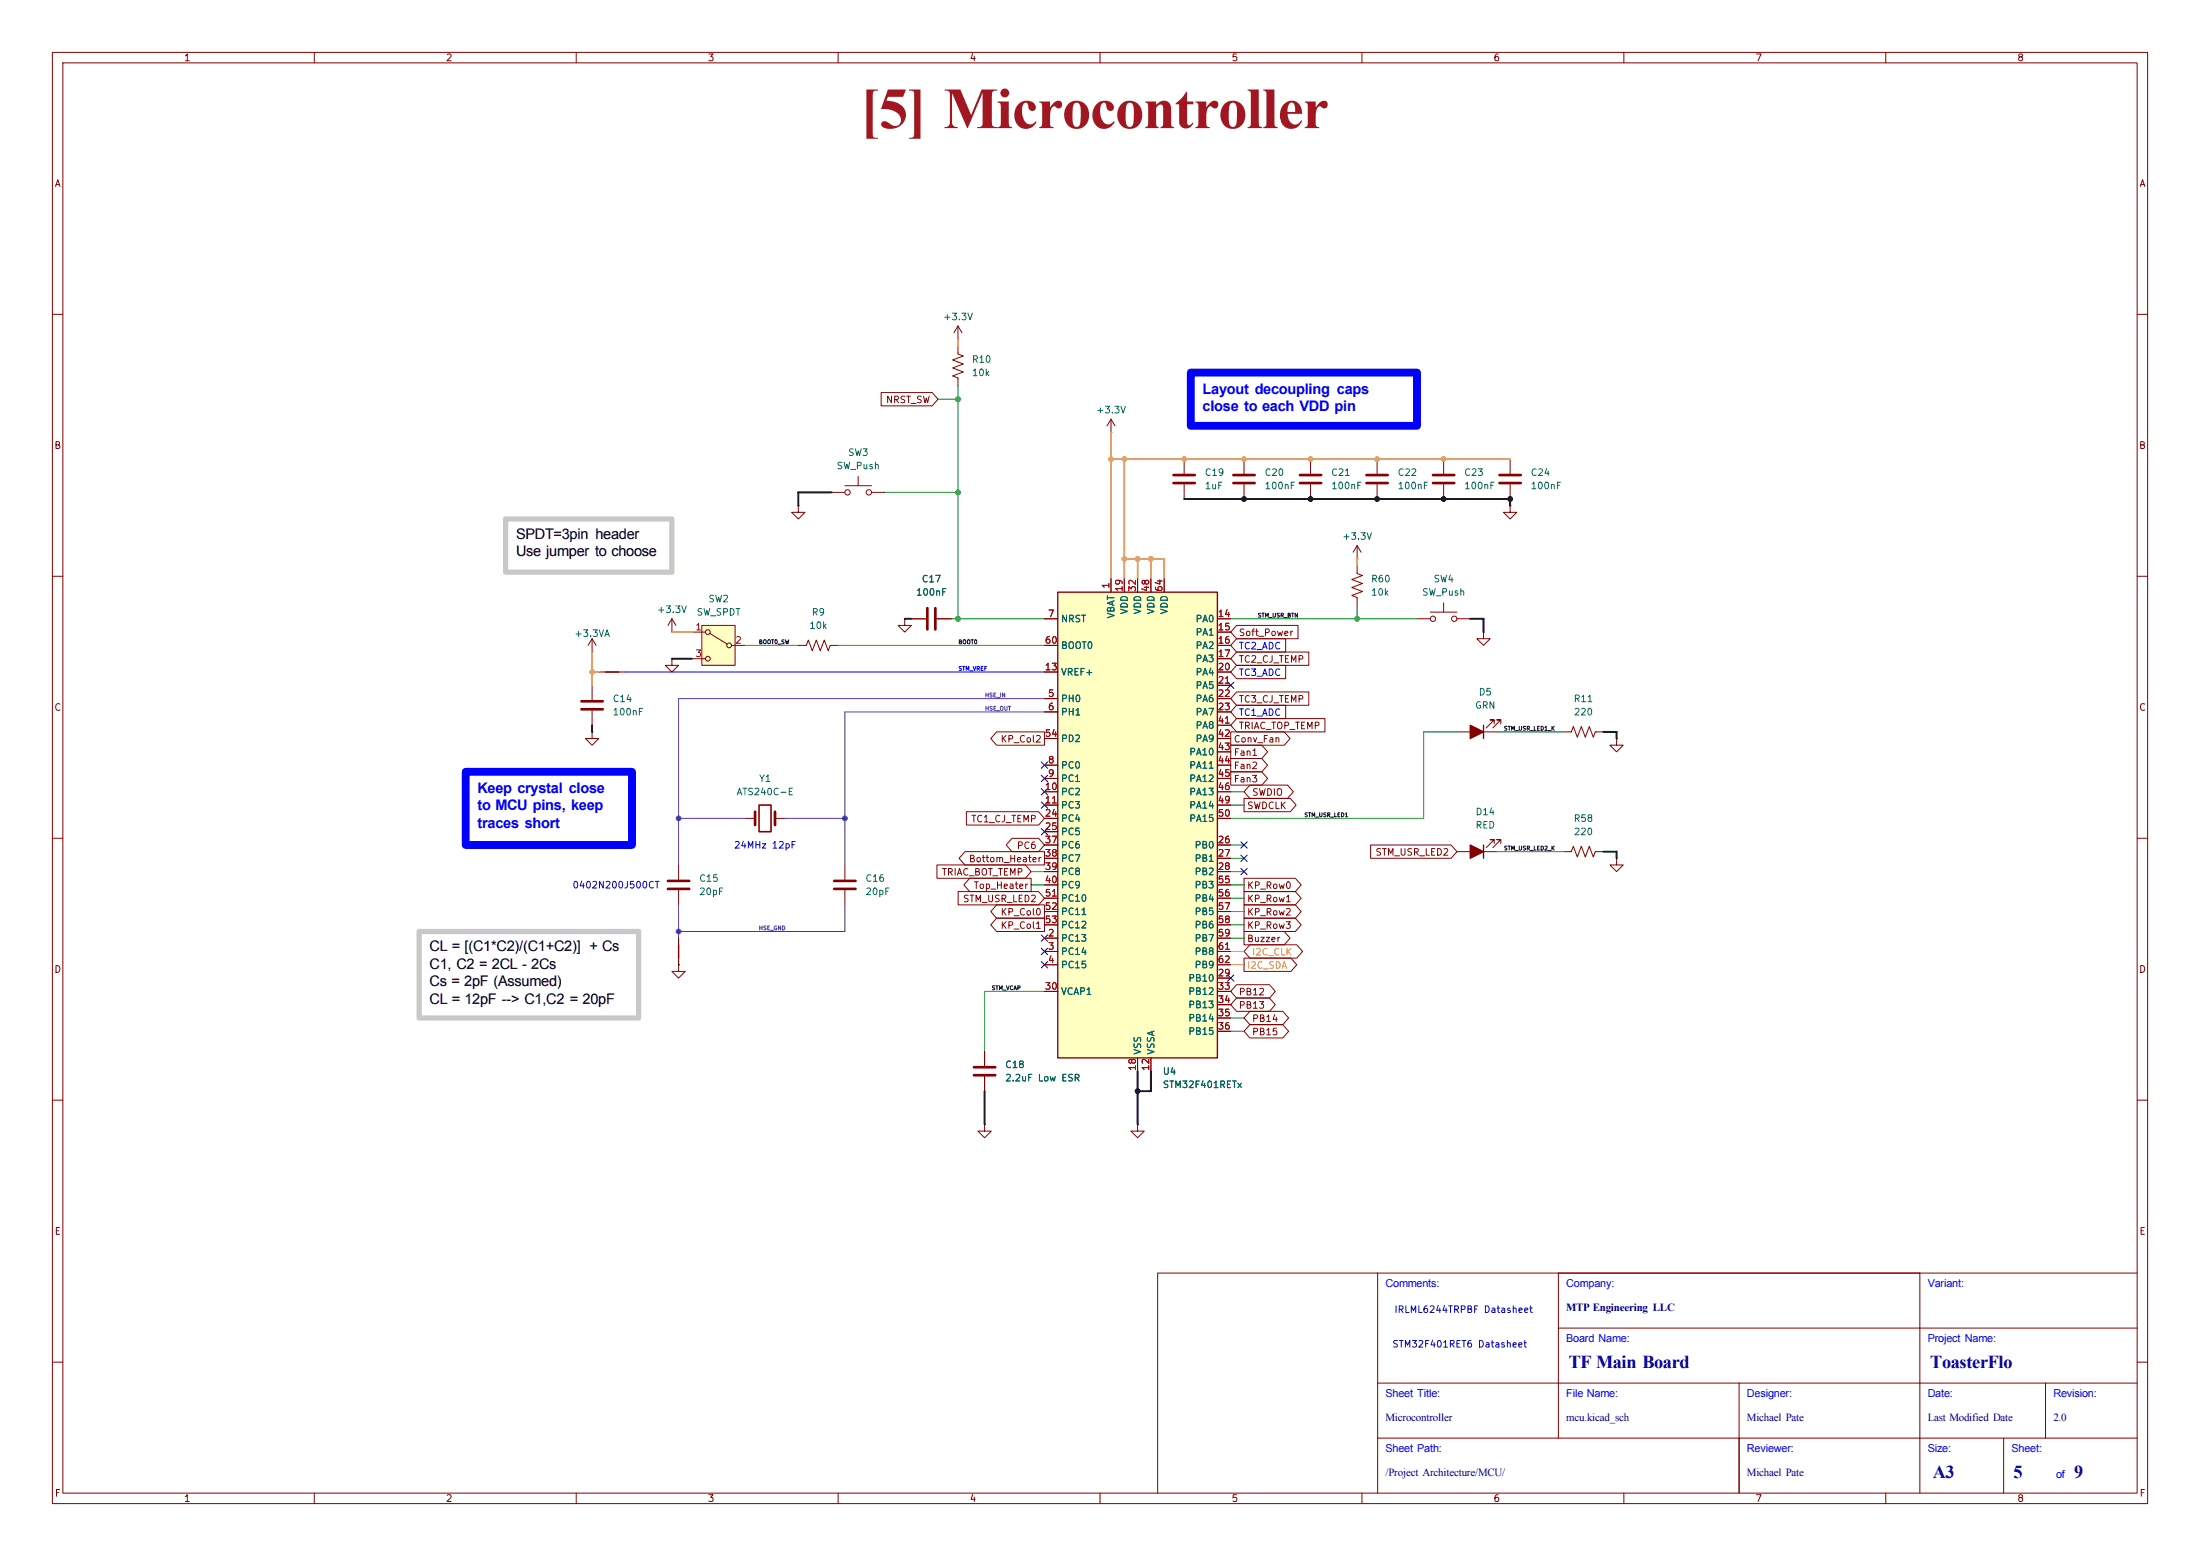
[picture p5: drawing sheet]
<svg xmlns="http://www.w3.org/2000/svg" width="420mm" height="297mm" viewBox="0 0 420 297" stroke-linecap="round" stroke-linejoin="round" font-family="sans-serif">
<g fill="none" stroke="#840000" stroke-width=".19">
<path d="M10 10h400v277h-400zM12 12h396v273h-396zM60 10v2M110 10v2M160 10v2M210 10v2M260 10v2M310 10v2M360 10v2M10 60h2M408 60h2M10 110h2"/>
<path d="M270.5 118.1h2.5M273 116.8h5.1M275.6 115.1v1.7M278.1 118.1h2.6M408 110h2M10 160h2M408 160h2M10 210h2M188 200.7v2.8M188 205.5v2.8M408 210h2M263 243v42"/>
<path d="M297.5 253.5h110.5M297.5 243v31.5M366.5 243v42M408 243h-187v42M10 260h2M263 274.5h145M263 264h145M332 264v21M382.5 274.5v10.5M390.5 264v10.5M408 260h2M60 285v2"/>
<path d="M110 285v2M160 285v2M210 285v2M260 285v2M310 285v2M360 285v2"/>
<circle cx="273.6" cy="118.1" r=".51"/>
<circle cx="277.6" cy="118.1" r=".51"/>
</g>
<path d="M185.9 203.7h4.1M185.9 205.2h4.1" fill="none" stroke="#840000" stroke-width=".51"/>
<path d="M201.9 113h30.5v88.9h-30.5z" fill="#ffffc2"/>
<path d="M201.9 113h30.5v88.9h-30.5zM115.6 128.3h2.5M283.2 138.4v2.6M129.5 180.3v2.6" fill="none" stroke="#840000" stroke-width=".25"/>
<g fill="none" stroke="#840000" stroke-width=".19">
<path d="M152.4 96.5v1.3h1.3l-1.3 1.3-1.3-1.3h1.3M152.4 96.5h.1M158.7 94h2.6M161.3 92.7h5.1M163.8 90.9v1.8M166.4 94h2.5M212.1 82.6h.1M212.1 80v2.6M212.1 80l-.8 1.3M212.1 80l.8 1.3M226.1 87.6v2.8M226.1 92.5v2.8"/>
<path d="M237.5 87.6v2.8M237.5 92.5v2.8M250.2 87.6v2.8M250.2 92.5v2.8M262.9 87.6v2.8M262.9 92.5v2.8M275.6 87.6v2.8M275.6 92.5v2.8M288.3 96.5v1.3h1.3l-1.3 1.3-1.3-1.3h1.3M288.3 96.5h.1M288.3 87.6v2.8M288.3 92.5v2.8"/>
<path d="M128.3 118.1l-.8 1.3M128.3 118.1l.7 1.3M128.3 118.1v2.6M199.4 118.1h2.5M212.1 110.5v2.5M214.6 110.5v2.5M217.2 110.5v2.5M219.7 110.5v2.5M222.2 110.5v2.5M232.4 118.1h2.5M259.1 106.7h.1M259.1 108v1.5l1 .4-2 .7 2 .8-2 .7 2 .8-2 .8 1 .3v1.6"/>
<path d="M259.1 104.1l-.8 1.3M259.1 104.1l.7 1.3M259.1 104.1v2.6M113 139.7v1.3h1.3l-1.3 1.2-1.2-1.2h1.2M113 139.7h.1M113 124.5h.1M113 121.9v2.6M113 130.8v2.8M113 135.6v2.8M113 121.9l-.7 1.3M113 121.9l.8 1.3M114.3 128.3h5.1"/>
<path d="M128.3 125.7v1.3h1.2l-1.2 1.3-1.3-1.3h1.3M128.3 125.7h.1M128.3 120.7h.1M152.4 123.2h1.5l.4-1 .8 2 .7-2 .8 2 .8-2 .7 2 .4-1h1.5M199.4 133.4h2.5M199.4 135.9h2.5M199.4 128.3h2.5M199.4 123.2h2.5M232.4 133.4h2.5M232.4 135.9h2.5M232.4 128.3h2.5M232.4 120.7h2.5"/>
<path d="M232.4 123.2h2.5M232.4 125.7h2.5M232.4 130.8h2.5M232.4 138.4h2.5M278.1 139.7h7.6M283.2 120.7v1.2h1.3l-1.3 1.3-1.3-1.3h1.3M283.2 120.7h.1M285.2 138.2v-.8h-.7h.7l-1.5 1.5M286.5 138.2v-.8h-.8h.8l-1.5 1.5M199.4 146.1h2.5M199.4 148.6h2.5M199.4 151.1h2.5"/>
<path d="M199.4 153.7h2.5M199.4 156.2h2.5M199.4 158.8h2.5M199.4 141h2.5M232.4 146.1h2.5M232.4 148.6h2.5M232.4 151.1h2.5M232.4 153.7h2.5M232.4 156.2h2.5M232.4 141h2.5M232.4 143.5h2.5M129.5 165.1v2.8"/>
<path d="M129.5 169.9v2.8M129.5 179.1v5.1M161.3 165.1v2.8M161.3 169.9v2.8M199.4 179.1h2.5M199.4 161.3h2.5M199.4 163.8h2.5M199.4 166.4h2.5M199.4 168.9h2.5M199.4 171.5h2.5M199.4 174h2.5M199.4 176.5h2.5"/>
<path d="M232.4 179.1h2.5M232.4 161.3h2.5M232.4 163.8h2.5M232.4 166.4h2.5M232.4 168.9h2.5M232.4 171.5h2.5M232.4 174h2.5M232.4 176.5h2.5M129.5 184.2v1.2h1.3l-1.3 1.3-1.2-1.3h1.2M129.5 184.2h.1M199.4 181.6h2.5M199.4 184.2h2.5"/>
<path d="M199.4 189.2h2.5M232.4 181.6h2.5M232.4 184.2h2.5M232.4 186.7h2.5M232.4 189.2h2.5M232.4 191.8h2.5M232.4 194.3h2.5M232.4 196.9h2.5M217.2 201.9v2.6M219.7 201.9v2.6"/>
<circle cx="161.8" cy="94" r=".51"/>
<circle cx="165.9" cy="94" r=".51"/>
</g>
<path d="M280.7 138.4l2.5 1.3-2.5 1.3z" fill="#840000" stroke="#840000" stroke-width=".25"/>
<g fill="none" stroke="#840000" stroke-width=".51">
<path d="M224 90.7h4.1M224 92.2h4.1M235.5 90.7h4M235.5 92.2h4M248.2 90.7h4M248.2 92.2h4M260.9 90.7h4M260.9 92.2h4M273.6 90.7h4M273.6 92.2h4M286.3 90.7h4M286.3 92.2h4"/>
<path d="M111 133.9h4.1M111 135.4h4.1M127.5 168.1h4.1M127.5 169.7h4.1M159.3 168.1h4M159.3 169.7h4"/>
</g>
<path d="M134 119.4h6.3v7.6h-6.3z" fill="#ffffc2"/>
<g fill="none" stroke="#840000" stroke-width=".19">
<path d="M168.2 74.9h9.8l1.1 1.3-1.1 1.3h-9.8zM182.9 66v1.6l1 .3-2 .8 2 .8-2 .7 2 .8-2 .8 1 .3v1.6M182.9 64.8h.1M182.9 62.2v2.6M182.9 62.2l-.8 1.3M182.9 62.2l.7 1.3M134 119.4h6.3v7.6h-6.3zM172.7 118.1v1.3h1.3l-1.3 1.3-1.3-1.3h1.3M172.7 118.1h.1M174 118.1h2.8M178.8 118.1h2.8M199.4 118.1h2.5"/>
<path d="M212.1 110.5v2.5M214.6 110.5v2.5M217.2 110.5v2.5M219.7 110.5v2.5M222.2 110.5v2.5M232.4 118.1h2.5M236.1 119.4h11.7v2.5h-11.7l-1.2-1.2zM132.1 120.7h2.5M132.1 125.7h2.5M135.5 120.9l3.3 2M139.7 123.2h2.5M190.3 139.7h9.1v2.5h-9.1l-1.2-1.2z"/>
<path d="M199.4 123.2h2.5M199.4 133.4h2.5M199.4 135.9h2.5M199.4 128.3h2.5M232.4 120.7h2.5M232.4 123.2h2.5M232.4 125.7h2.5M232.4 133.4h2.5M232.4 135.9h2.5M232.4 128.3h2.5M232.4 130.8h2.5M232.4 138.4h2.5"/>
<path d="M234.9 139.7h10.3l1.1 1.3-1.1 1.2h-10.3zM236.1 121.9h9.3v2.6h-9.3l-1.2-1.3zM236.1 132.1h13.8v2.5h-13.8l-1.2-1.2zM236.1 137.2h16.8v2.5h-16.8l-1.2-1.3zM236.1 134.6h9.3v2.6h-9.3l-1.2-1.3zM236.1 124.5h13.8v2.5h-13.8l-1.2-1.3zM236.1 127h9.3v2.5h-9.3l-1.2-1.2zM298.4 139.7h1.6l.4-1 .7 2 .8-2 .7 2 .8-2 .8 2 .3-1h1.6M142.2 156.2h1.9M148 156.2h1.9M184.5 154.9h13.8l1.1 1.3-1.1 1.3h-13.8zM199.4 156.2h2.5"/>
<path d="M199.4 146.1h2.5M199.4 148.6h2.5M199.4 151.1h2.5M199.4 153.7h2.5M199.4 158.8h2.5M199.4 141h2.5M232.4 156.2h2.5M232.4 146.1h2.5M232.4 148.6h2.5M232.4 151.1h2.5M232.4 153.7h2.5M232.4 141h2.5"/>
<path d="M232.4 143.5h2.5M234.9 147.3h6l1.1 1.3-1.1 1.3h-6zM234.9 142.2h6l1.1 1.3-1.1 1.3h-6zM234.9 144.8h6l1.1 1.3-1.1 1.2h-6zM237.5 152.4h8.8l1.1 1.3-1.1 1.2h-8.8zM238.6 149.9h7.2l1.1 1.2-1.1 1.3h-7.2l-1.1-1.3zM308.6 141v1.2h1.3l-1.3 1.3-1.3-1.3h1.3M308.6 141h.1M129.5 179.1v5.1M178.9 165.1h16.8l1.1 1.3-1.1 1.2h-16.8zM182.9 170.2h15.4l1.1 1.3-1.1 1.2h-15.4zM184.2 162.6h15.2v2.5h-15.2l-1.1-1.3z"/>
<path d="M185.1 167.6h11.7v2.6h-11.7l-1.1-1.3zM190.3 175.3h9.1v2.5h-9.1l-1.2-1.3zM190.3 172.7h9.1v2.6h-9.1l-1.2-1.3zM193.2 160h5.1l1.1 1.3-1.1 1.3h-5.1l-1.1-1.3zM199.4 179.1h2.5M199.4 161.3h2.5M199.4 163.8h2.5M199.4 166.4h2.5M199.4 168.9h2.5M199.4 171.5h2.5M199.4 174h2.5M199.4 176.5h2.5"/>
<path d="M232.4 179.1h2.5M232.4 161.3h2.5M232.4 163.8h2.5M232.4 166.4h2.5M232.4 168.9h2.5M232.4 171.5h2.5M232.4 174h2.5M232.4 176.5h2.5M237.5 172.7h9.8l1.1 1.3-1.1 1.3h-9.8zM237.5 177.8h7.7l1.1 1.3-1.1 1.2h-7.7zM237.5 167.6h9.8l1.1 1.3-1.1 1.3h-9.8zM237.5 175.3h9.8l1.1 1.2-1.1 1.3h-9.8z"/>
<path d="M237.5 170.2h9.8l1.1 1.3-1.1 1.2h-9.8zM261.7 161.3h15.3l1.1 1.3-1.1 1.2h-15.3zM278.1 162.6h7.6M285.2 161v-.7h-.7h.7l-1.5 1.5M286.5 161v-.7h-.8h.8l-1.5 1.5M298.4 162.6h1.6l.4-1.1 .7 2.1 .8-2.1 .7 2.1 .8-2.1 .8 2.1 .3-1h1.6M308.6 163.8v1.3h1.3l-1.3 1.3-1.3-1.3h1.3M308.6 163.8h.1M129.5 184.2h.1M199.4 181.6h2.5M199.4 184.2h2.5M199.4 189.2h2.5"/>
<path d="M232.4 181.6h2.5M232.4 184.2h2.5M232.4 186.7h2.5M232.4 189.2h2.5M232.4 191.8h2.5M232.4 194.3h2.5M232.4 196.9h2.5M236.1 188h6.3l1.1 1.2-1.1 1.3h-6.3l-1.2-1.3zM236.1 190.5h6.3l1.1 1.3-1.1 1.2h-6.3l-1.2-1.2zM237.5 182.9h8.9l1.2 1.3-1.2 1.2h-8.9zM238.6 180.3h9l1.1 1.3-1.1 1.3h-9l-1.1-1.3zM238.6 195.6h6.3l1.1 1.3-1.1 1.2h-6.3l-1.1-1.2z"/>
<path d="M238.6 193h6.3l1.1 1.3-1.1 1.3h-6.3l-1.1-1.3zM188 214.6v1.3h1.2l-1.2 1.3-1.3-1.3h1.3M188 214.6h.1M188 200.7v2.8M188 205.5v2.8M217.2 214.6v1.3h1.2l-1.2 1.3-1.3-1.3h1.3M217.2 214.6h.1M217.2 201.9v2.6M219.7 201.9v2.6"/>
<circle cx="135.1" cy="120.7" r=".46"/>
<circle cx="135.1" cy="125.7" r=".46"/>
<circle cx="139.2" cy="123.2" r=".46"/>
</g>
<path d="M177 116.1v4M178.6 116.1v4M144.1 154.9v2.6M148 154.9v2.6" fill="none" stroke="#840000" stroke-width=".51"/>
<path d="M144.9 153.7h2.3v5.1h-2.3z" fill="none" stroke="#840000" stroke-width=".3"/>
<path d="M283.2 161.3v2.5" fill="none" stroke="#840000" stroke-width=".25"/>
<path d="M280.7 161.3l2.5 1.3-2.5 1.2z" fill="#840000" stroke="#840000" stroke-width=".25"/>
<path d="M158.7 94h-6.3v2.5M226.1 95.3h62.2v1.2M172.7 118.1h1.3M280.7 118.1h2.5v2.6M113 138.4v1.3M128.3 125.7h3.8M306.1 139.7h2.5v1.3M306.1 162.6h2.5v1.2M188 208.3v6.3M217.2 204.5v10.1M219.7 204.5v3.8h-2.5" fill="none" stroke="#000" stroke-width=".36"/>
<path d="M199.4 135.9h-38.1v29.2M199.4 133.4h-69.9v31.7M129.5 156.2h12.7M149.9 156.2h11.4M129.5 172.7v6.4M161.3 172.7v5.1h-31.8" fill="none" stroke="#6a1b9a" stroke-width=".19"/>
<g fill="none" stroke="#009600" stroke-width=".19">
<path d="M179.1 76.2h3.8M182.9 73.7v44.4M168.9 94h14M181.6 118.1h17.8M234.9 118.1h35.6M259.1 115.6v2.5M142.2 123.2h10.2M160 123.2h39.4M278.1 139.7h-6.3v16.5h-36.9M285.7 139.7h12.7M234.9 153.7h2.6M234.9 151.1h2.6"/>
<path d="M196.8 166.4h2.6M196.8 168.9h2.6M234.9 166.4h2.6M234.9 168.9h2.6M234.9 161.3h2.6M234.9 163.8h2.6M234.9 179.1h2.6M234.9 176.5h2.6M234.9 174h2.6M234.9 171.5h2.6M285.7 162.6h12.7M199.4 189.2h-11.4v11.5"/>
<path d="M234.9 194.3h2.6M234.9 196.9h2.6"/>
</g>
<path d="M182.9 64.8v1.2M212.1 87.6h76.2M212.1 82.6v27.9M214.6 87.6v22.9M214.6 106.7h7.6v3.8M217.2 106.7v3.8M219.7 106.7v3.8M259.1 106.7v1.3M113 128.3h1.3M113 124.5v6.3M128.3 120.7h3.8" fill="none" stroke="#e8a33d" stroke-width=".36"/>
<path d="M234.9 184.2h2.6M234.9 181.6h2.6" fill="none" stroke="#c9b500" stroke-width=".19"/>
<path d="M119.4 128.3h80" fill="none" stroke="#00f" stroke-width=".19"/>
<g fill="none" stroke="#000084" stroke-width=".19">
<path d="M234.3 130.2l1.3 1.2M235.6 130.2l-1.3 1.2M198.8 145.4l1.2 1.3M198.8 158.1l1.2 1.3M198.8 150.5l1.2 1.2M198.8 153.1l1.2 1.2M198.8 148l1.2 1.2M200 145.4l-1.2 1.3M200 158.1l-1.2 1.3M200 150.5l-1.2 1.2M200 153.1l-1.2 1.2M200 148l-1.2 1.2"/>
<path d="M198.8 178.5l1.2 1.2M200 178.5l-1.2 1.2M236.9 165.8l1.2 1.2M236.9 160.7l1.2 1.2M236.9 163.2l1.2 1.2M238.1 165.8l-1.2 1.2M238.1 160.7l-1.2 1.2M238.1 163.2l-1.2 1.2M198.8 181l1.2 1.2M198.8 183.5l1.2 1.3M200 181l-1.2 1.2M200 183.5l-1.2 1.3"/>
<path d="M234.3 186.1l1.3 1.2M235.6 186.1l-1.3 1.2"/>
</g>
<path d="M96.5 99.1h31.8v10.1h-31.8zM80 177.8h41.9v16.5h-41.9z" fill="none" stroke="#c8c8c8" stroke-width="1"/>
<path d="M227.3 71.1h43.2v10.2h-43.2zM88.9 147.3h31.7v14h-31.7z" fill="none" stroke="#00f" stroke-width="1.5"/>
<g fill="#009600" stroke="#009600" stroke-width=".19">
<circle cx="182.9" cy="76.2" r=".46"/>
<circle cx="182.9" cy="94" r=".46"/>
<circle cx="259.1" cy="118.1" r=".46"/>
<circle cx="182.9" cy="118.1" r=".46"/>
</g>
<g fill="#000" stroke="#000" stroke-width=".19">
<circle cx="237.5" cy="95.3" r=".46"/>
<circle cx="250.2" cy="95.3" r=".46"/>
<circle cx="262.9" cy="95.3" r=".46"/>
<circle cx="275.6" cy="95.3" r=".46"/>
<circle cx="288.3" cy="95.3" r=".46"/>
<circle cx="217.2" cy="208.3" r=".46"/>
</g>
<g fill="#e8a33d" stroke="#e8a33d" stroke-width=".19">
<circle cx="250.2" cy="87.6" r=".46"/>
<circle cx="212.1" cy="87.6" r=".46"/>
<circle cx="237.5" cy="87.6" r=".46"/>
<circle cx="275.6" cy="87.6" r=".46"/>
<circle cx="262.9" cy="87.6" r=".46"/>
<circle cx="113" cy="128.3" r=".46"/>
<circle cx="214.6" cy="87.6" r=".46"/>
<circle cx="219.7" cy="106.7" r=".46"/>
<circle cx="226.1" cy="87.6" r=".46"/>
<circle cx="214.6" cy="106.7" r=".46"/>
<circle cx="217.2" cy="106.7" r=".46"/>
</g>
<g fill="#6a1b9a" stroke="#6a1b9a" stroke-width=".19">
<circle cx="129.5" cy="177.8" r=".46"/>
<circle cx="129.5" cy="156.2" r=".46"/>
<circle cx="161.3" cy="156.2" r=".46"/>
</g>
<text font-size="11.1" fill="#a21622" x="164.2" y="24.5">[5] Microcontroller</text>
<g font-size="3.5" fill="#00007f">
<text x="299.5" y="261.1">TF Main Board</text>
<text x="368.5" y="261.1">ToasterFlo</text>
<text x="369" y="282.1">A3</text>
<text x="384.4" y="282.1">5</text>
<text x="396" y="282.1">9</text>
</g>
<g font-size="2.8" fill="#00f">
<text x="229.6" y="75.1">Layout decoupling caps</text>
<text x="229.6" y="78.5">close to each VDD pin</text>
<text x="91.2" y="151.3">Keep crystal close</text>
<text x="91.2" y="154.7">to MCU pins, keep</text>
<text x="91.2" y="158.1">traces short</text>
</g>
<g font-size="2.8">
<text x="98.5" y="102.8">SPDT=3pin header</text>
<text x="98.5" y="106.2">Use jumper to choose</text>
<text x="82" y="181.6">CL = [(C1*C2)/(C1+C2)] + Cs</text>
<text x="82" y="184.9">C1, C2 = 2CL - 2Cs</text>
<text x="82" y="188.3">Cs = 2pF (Assumed)</text>
<text x="82" y="191.7">CL = 12pF --&gt; C1,C2 = 20pF</text>
</g>
<g font-size="2.1" fill="#00f">
<text x="264.5" y="245.7">Comments:</text>
<text x="299" y="245.7">Company:</text>
<text x="368" y="245.7">Variant:</text>
<text x="299" y="256.2">Board Name:</text>
<text x="368" y="256.2">Project Name:</text>
<text x="264.5" y="266.7">Sheet Title:</text>
<text x="299" y="266.7">File Name:</text>
<text x="333.5" y="266.7">Designer:</text>
<text x="368" y="266.7">Date:</text>
<text x="392" y="266.7">Revision:</text>
<text x="264.5" y="277.2">Sheet Path:</text>
<text x="333.5" y="277.2">Reviewer:</text>
<text x="368" y="277.2">Size:</text>
<text x="384" y="277.2">Sheet:</text>
<text x="392.5" y="282.2">of</text>
</g>
<g font-size="2.1" fill="#00007f">
<text x="299" y="250.2">MTP Engineering LLC</text>
<text x="264.5" y="271.2">Microcontroller</text>
<text x="299" y="271.2">mcu.kicad_sch</text>
<text x="333.5" y="271.2">Michael Pate</text>
<text x="368" y="271.2">Last Modified Date</text>
<text x="392" y="271.2">2.0</text>
<text x="264.5" y="281.7">/Project Architecture/MCU/</text>
<text x="333.5" y="281.7">Michael Pate</text>
</g>
<g font-size="1.3" fill="#840000">
<text x="35" y="12">1</text>
<text x="85" y="12">2</text>
<text x="135" y="12">3</text>
<text x="185" y="12">4</text>
<text x="235" y="12">5</text>
<text x="285" y="12">6</text>
<text x="335" y="12">7</text>
<text x="385" y="12">8</text>
<text x="10.3" y="36">A</text>
<text x="408.3" y="36">A</text>
<text x="169" y="77.3">NRST_SW</text>
<text x="10.3" y="86">B</text>
<text x="408.2" y="86">B</text>
<text x="236.4" y="121.7">Soft_Power</text>
<text x="236.4" y="126.8">TC2_CJ_TEMP</text>
<text x="10.3" y="136">C</text>
<text x="236.4" y="134.4">TC3_CJ_TEMP</text>
<text x="408.2" y="136">C</text>
<text x="190.9" y="142">KP_Col2</text>
<text x="235.4" y="142">Conv_Fan</text>
<text x="236.4" y="139.5">TRIAC_TOP_TEMP</text>
<text x="235.4" y="149.7">Fan3</text>
<text x="235.4" y="144.6">Fan1</text>
<text x="235.4" y="147.1">Fan2</text>
<text x="238" y="154.7">SWDCLK</text>
<text x="238.9" y="152.2">SWDIO</text>
<text x="185.3" y="157.3">TC1_CJ_TEMP</text>
<text x="179.7" y="167.4">TRIAC_BOT_TEMP</text>
<text x="184.9" y="164.9">Bottom_Heater</text>
<text x="194" y="162.4">PC6</text>
<text x="262.5" y="163.6">STM_USR_LED2</text>
<text x="183.7" y="172.5">STM_USR_LED2</text>
<text x="185.8" y="170">Top_Heater</text>
<text x="238" y="170">KP_Row0</text>
<text x="238" y="172.5">KP_Row1</text>
<text x="190.9" y="177.6">KP_Col1</text>
<text x="190.9" y="175.1">KP_Col0</text>
<text x="238" y="175.1">KP_Row2</text>
<text x="238" y="177.6">KP_Row3</text>
<text x="10.3" y="186">D</text>
<text x="238" y="180.1">Buzzer</text>
<text x="408.2" y="186">D</text>
<text x="236.4" y="190.3">PB12</text>
<text x="236.4" y="192.8">PB13</text>
<text x="238.9" y="197.9">PB15</text>
<text x="238.9" y="195.4">PB14</text>
<text x="10.3" y="236">E</text>
<text x="408.3" y="236">E</text>
<text x="10.3" y="286">F</text>
<text x="35" y="287">1</text>
<text x="85" y="287">2</text>
<text x="135" y="287">3</text>
<text x="185" y="287">4</text>
<text x="235" y="287">5</text>
<text x="285" y="287">6</text>
<text x="335" y="287">7</text>
<text x="385" y="287">8</text>
<text x="408.3" y="286">F</text>
</g>
<g font-size="1.3" fill="#006464">
<text x="179.9" y="61.4">+3.3V</text>
<text x="185.4" y="69.6">R10</text>
<text x="185.4" y="72.1">10k</text>
<text x="209.1" y="79.2">+3.3V</text>
<text x="159.6" y="89.9">SW_Push</text>
<text x="161.8" y="87.3">SW3</text>
<text x="229.9" y="93.7">1uF</text>
<text x="229.9" y="91.1">C19</text>
<text x="241.3" y="93.7">100nF</text>
<text x="241.3" y="91.1">C20</text>
<text x="254" y="93.7">100nF</text>
<text x="254" y="91.1">C21</text>
<text x="266.7" y="93.7">100nF</text>
<text x="266.7" y="91.1">C22</text>
<text x="279.4" y="93.7">100nF</text>
<text x="279.4" y="91.1">C23</text>
<text x="292.1" y="93.7">100nF</text>
<text x="292.1" y="91.1">C24</text>
<text x="256.1" y="103.3">+3.3V</text>
<text x="175.9" y="111.5">C17</text>
<text x="261.6" y="111.5">R60</text>
<text x="273.6" y="111.5">SW4</text>
<text x="125.3" y="117.3">+3.3V</text>
<text x="132.9" y="117.8">SW_SPDT</text>
<text x="135.1" y="115.3">SW2</text>
<text x="154.9" y="117.8">R9</text>
<text x="174.8" y="114">100nF</text>
<text x="202.4" y="119.1">NRST</text>
<text x="213.1" y="118.2" transform="rotate(-90 213.1 118.2)">VBAT</text>
<text x="215.6" y="117.4" transform="rotate(-90 215.6 117.4)">VDD</text>
<text x="218.1" y="117.4" transform="rotate(-90 218.1 117.4)">VDD</text>
<text x="220.7" y="117.4" transform="rotate(-90 220.7 117.4)">VDD</text>
<text x="223.2" y="117.4" transform="rotate(-90 223.2 117.4)">VDD</text>
<text x="228.1" y="119.1">PA0</text>
<text x="261.6" y="114">10k</text>
<text x="271.4" y="114">SW_Push</text>
<text x="109.5" y="121.9">+3.3VA</text>
<text x="154.4" y="120.4">10k</text>
<text x="202.4" y="124.2">BOOT0</text>
<text x="228.1" y="121.6">PA1</text>
<text x="228.1" y="124.2">PA2</text>
<text x="202.4" y="129.2">VREF+</text>
<text x="228.1" y="126.7">PA3</text>
<text x="228.1" y="129.2">PA4</text>
<text x="228.1" y="131.8">PA5</text>
<text x="116.8" y="136.9">100nF</text>
<text x="116.8" y="134.3">C14</text>
<text x="202.4" y="134.3">PH0</text>
<text x="202.4" y="136.9">PH1</text>
<text x="228.1" y="134.3">PA6</text>
<text x="228.1" y="136.9">PA7</text>
<text x="281.5" y="135.6">GRN</text>
<text x="282.2" y="133.1">D5</text>
<text x="300.3" y="134.3">R11</text>
<text x="300.3" y="136.9">220</text>
<text x="202.4" y="141.9">PD2</text>
<text x="228.1" y="139.4">PA8</text>
<text x="228.1" y="141.9">PA9</text>
<text x="144.8" y="149.6">Y1</text>
<text x="202.4" y="147">PC0</text>
<text x="202.4" y="149.6">PC1</text>
<text x="226.9" y="144.5">PA10</text>
<text x="226.9" y="147">PA11</text>
<text x="226.9" y="149.6">PA12</text>
<text x="140.5" y="152.1">ATS240C-E</text>
<text x="202.4" y="152.1">PC2</text>
<text x="202.4" y="154.6">PC3</text>
<text x="226.9" y="152.1">PA13</text>
<text x="226.9" y="154.6">PA14</text>
<text x="281.6" y="155.9">D14</text>
<text x="202.4" y="157.2">PC4</text>
<text x="202.4" y="159.7">PC5</text>
<text x="226.9" y="157.2">PA15</text>
<text x="281.6" y="158.5">RED</text>
<text x="300.3" y="157.2">R58</text>
<text x="300.3" y="159.7">220</text>
<text x="202.4" y="162.3">PC6</text>
<text x="202.4" y="164.8">PC7</text>
<text x="202.4" y="167.3">PC8</text>
<text x="227.9" y="162.3">PB0</text>
<text x="227.9" y="164.8">PB1</text>
<text x="227.9" y="167.3">PB2</text>
<text x="133.4" y="168.6">C15</text>
<text x="133.4" y="171.2">20pF</text>
<text x="165.1" y="168.6">C16</text>
<text x="165.1" y="171.2">20pF</text>
<text x="202.4" y="169.9">PC9</text>
<text x="202.4" y="172.4">PC10</text>
<text x="227.9" y="169.9">PB3</text>
<text x="227.9" y="172.4">PB4</text>
<text x="202.4" y="175">PC11</text>
<text x="202.4" y="177.5">PC12</text>
<text x="227.9" y="175">PB5</text>
<text x="227.9" y="177.5">PB6</text>
<text x="202.4" y="180">PC13</text>
<text x="202.4" y="182.6">PC14</text>
<text x="202.4" y="185.1">PC15</text>
<text x="227.9" y="180">PB7</text>
<text x="227.9" y="182.6">PB8</text>
<text x="227.9" y="185.1">PB9</text>
<text x="202.4" y="190.2">VCAP1</text>
<text x="226.7" y="187.7">PB10</text>
<text x="226.7" y="190.2">PB12</text>
<text x="226.7" y="192.7">PB13</text>
<text x="226.7" y="195.3">PB14</text>
<text x="226.7" y="197.8">PB15</text>
<text x="218.1" y="201.4" transform="rotate(-90 218.1 201.4)">VSS</text>
<text x="220.7" y="201.4" transform="rotate(-90 220.7 201.4)">VSSA</text>
<text x="191.8" y="206.7">2.2uF Low ESR</text>
<text x="191.8" y="204.2">C18</text>
<text x="221.9" y="208">STM32F401RETx</text>
<text x="221.9" y="205.4">U4</text>
</g>
<g font-size="1.3" fill="#a90000">
<text x="212.1" y="112.5" transform="rotate(-90 212.1 112.5)">1</text>
<text x="214.6" y="113.1" transform="rotate(-90 214.6 113.1)">19</text>
<text x="217.1" y="113.1" transform="rotate(-90 217.1 113.1)">32</text>
<text x="219.7" y="113.1" transform="rotate(-90 219.7 113.1)">48</text>
<text x="222.2" y="113.1" transform="rotate(-90 222.2 113.1)">64</text>
<text x="200" y="118.1">7</text>
<text x="232.4" y="118.1">14</text>
<text x="132.6" y="120.6">1</text>
<text x="132.6" y="125.7">3</text>
<text x="140.3" y="123.2">2</text>
<text x="199.3" y="123.2">60</text>
<text x="232.4" y="120.6">15</text>
<text x="232.4" y="123.2">16</text>
<text x="232.4" y="125.7">17</text>
<text x="199.3" y="128.2">13</text>
<text x="232.4" y="128.2">20</text>
<text x="232.4" y="130.8">21</text>
<text x="200" y="133.3">5</text>
<text x="200" y="135.9">6</text>
<text x="232.4" y="133.3">22</text>
<text x="232.4" y="135.9">23</text>
<text x="199.3" y="140.9">54</text>
<text x="232.4" y="138.4">41</text>
<text x="232.4" y="140.9">42</text>
<text x="232.4" y="143.5">43</text>
<text x="200" y="146">8</text>
<text x="200" y="148.6">9</text>
<text x="232.4" y="146">44</text>
<text x="232.4" y="148.6">45</text>
<text x="199.3" y="151.1">10</text>
<text x="199.3" y="153.6">11</text>
<text x="232.4" y="151.1">46</text>
<text x="232.4" y="153.6">49</text>
<text x="199.3" y="156.2">24</text>
<text x="199.3" y="158.7">25</text>
<text x="199.3" y="161.3">37</text>
<text x="232.4" y="161.3">26</text>
<text x="232.4" y="156.2">50</text>
<text x="199.3" y="163.8">38</text>
<text x="199.3" y="166.3">39</text>
<text x="232.4" y="163.8">27</text>
<text x="232.4" y="166.3">28</text>
<text x="199.3" y="168.9">40</text>
<text x="199.3" y="171.4">51</text>
<text x="199.3" y="174">52</text>
<text x="232.4" y="168.9">55</text>
<text x="232.4" y="171.4">56</text>
<text x="232.4" y="174">57</text>
<text x="199.3" y="176.5">53</text>
<text x="200" y="179">2</text>
<text x="232.4" y="176.5">58</text>
<text x="232.4" y="179">59</text>
<text x="200" y="181.6">3</text>
<text x="200" y="184.1">4</text>
<text x="232.4" y="181.6">61</text>
<text x="232.4" y="184.1">62</text>
<text x="199.3" y="189.2">30</text>
<text x="232.4" y="186.7">29</text>
<text x="232.4" y="189.2">33</text>
<text x="232.4" y="191.7">34</text>
<text x="232.4" y="194.3">35</text>
<text x="232.4" y="196.8">36</text>
<text x="217.1" y="204.5" transform="rotate(-90 217.1 204.5)">18</text>
<text x="219.7" y="204.5" transform="rotate(-90 219.7 204.5)">12</text>
</g>
<g font-size="1.3" fill="#00f">
<text x="236.4" y="124.3">TC2_ADC</text>
<text x="236.4" y="129.3">TC3_ADC</text>
<text x="236.4" y="137">TC1_ADC</text>
</g>
<g font-size="1.3" fill="#0000c2">
<text x="140" y="162.3">24MHz 12pF</text>
<text x="109.2" y="169.9">0402N200J500CT</text>
<text x="266.1" y="250.9">IRLML6244TRPBF Datasheet</text>
<text x="265.7" y="257.5">STM32F401RET6 Datasheet</text>
</g>
<g font-size="1.3" fill="#c9b500">
<text x="238" y="185.2">I2C_SDA</text>
<text x="238.9" y="182.7">I2C_CLK</text>
</g>
<g font-size=".8" fill="#0f0f0f">
<text x="240" y="118">STM_USR_BTN</text>
<text x="144.8" y="123.1">BOOT0_SW</text>
<text x="182.9" y="123.1">BOOT0</text>
<text x="287" y="139.6">STM_USR_LED1_K</text>
<text x="248.9" y="156.1">STM_USR_LED1</text>
<text x="287" y="162.5">STM_USR_LED2_K</text>
<text x="189.2" y="189.2">STM_VCAP</text>
</g>
<text font-size=".8" fill="#00f" x="182.9" y="128.2">STM_VREF</text>
<g font-size=".8" fill="#6a1b9a">
<text x="188" y="133.3">HSE_IN</text>
<text x="188" y="135.8">HSE_OUT</text>
<text x="144.8" y="177.7">HSE_GND</text>
</g>
</svg>
